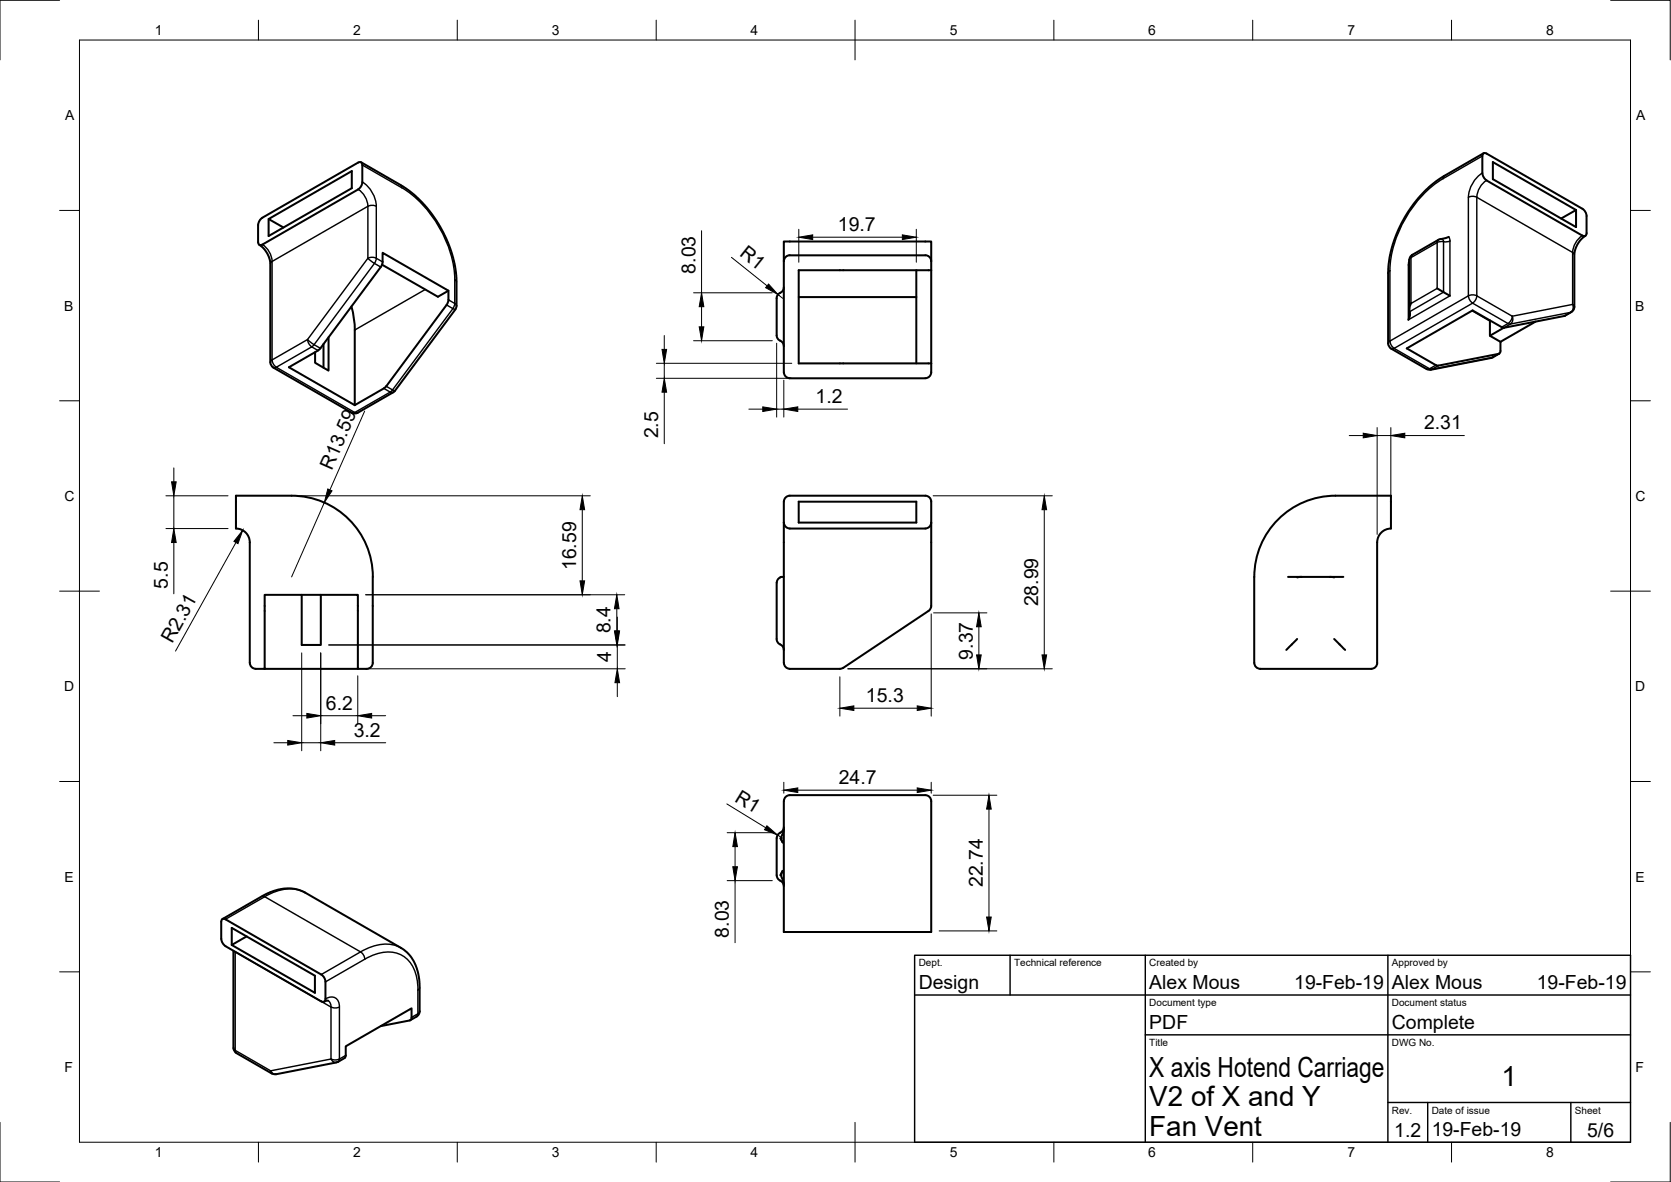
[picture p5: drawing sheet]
<svg xmlns="http://www.w3.org/2000/svg" width="420mm" height="297mm" viewBox="0 0 420 297" stroke-linecap="round" stroke-linejoin="round" font-family="sans-serif">
<!-- layer: Visible -->
<g fill="none" stroke="#000" stroke-width=".51">
<path d="M372.7 39.2v4.3M372.7 39.2l.1-.4a.61 .61 0 0 1 1-.2l24.1 13.9M373 38.5l-10.9 6.4-2.3 1.7-1.8 1.7-2.6 3-2.3 3.4-1.9 3.9-1.3 4-.5 2.2-.4 3.4 .1 18.5 .7 .9 8.9 5.1M64.9 56.6v4.3M67.5 55v4.3l21-12v-4.3l-21 12 3.8 2.2M90 47.6l-24 13.9a.64 .64 0 0 1-.8 0 .64 .64 0 0 1-.3-.7M90 40.9l-24 13.8-.9 1-.2 .8M90.1 40.9a.64 .64 0 0 1 .7-.1 .64 .64 0 0 1 .3 .7v4.7l-.4 .8-.6 .6M90.8 40.8l11.3 6.6 2.4 1.9 2.7 2.8 2.6 3.4 2.4 4.5 1.4 3.8 1 4.6 .2 2.1-.1 7-15.8 21.1M364.3 59.5l-1.8 .6M372.7 43.5l.2 .8 .9 1 24.1 13.9M375.4 40.7l20.9 12.1v4.3l-20.9-12.1z"/>
<path d="M396.3 52.8l-3.8 2.1M397.9 52.5l.6 .6 .4 .8v4.7a.64 .64 0 0 1-.3 .7 .64 .64 0 0 1-.7-.1M398.6 59.3l-1.1 .9-.7 .9-.6 1.1-.3 1.3v13.6a1.49 1.49 0 0 1-.8 1.3M65.2 61.5l.9 .8 .9 1.1 .6 1.1 .3 1.4 .1 25.2M88.4 77a22.7 22.7 0 0 1 .8 5.9v18.9M95.7 67.1l.5-1v-2.6l16.6 9.6v2.2M95.7 67.1l-15.3 20.6-7.8 4.6 16.6 9.5M96.1 66.5l14 8.1 2.7-1.5M112.8 75.3l-.5 1.3-15.2 20.4-.6 .6M197.1 72.2a1.93 1.93 0 0 1-1.4 1.7l-.4 1.1v9.3a1.99 1.99 0 0 0 1.4 1.7l.4 1M198.6 64.2h34M198.6 64.1a1.49 1.49 0 0 0-1.5 1.5"/>
<path d="M200.8 74.7h29.6M230.4 67.9v23.4M232.7 64.1a1.49 1.49 0 0 1 1.4 1.5M234.1 65.6v28a1.52 1.52 0 0 1-1.5 1.5h-34a1.54 1.54 0 0 1-1.5-1.5M234.1 65.6v-4.9h-37v32.9M234.1 67.9h-33.3v23.4h33.3M354.4 65.3v12.5M354.8 76.3a3.1 3.1 0 0 0-.3 2.6l-.4 1.5M361.4 72.5l3.2 1.8M362.4 60.1h.1M362.4 60.1l-.7 .2-6.6 3.7a1.49 1.49 0 0 0-.7 1.3M395.1 78.4l-1.7 1-15.4 2.9-7.7-4.3-16.6 9.6 7.3 4.2"/>
<path d="M68 91.1a1.49 1.49 0 0 0 .7 1.2M68.7 92.4l19.8 11.3a1.49 1.49 0 0 0 1.5 0l8.8-5.1M81.3 86.5v5.9M82.6 84.8v8.3l-3.4-1.9v-2.7M96.5 97.6l-7.3 4.2M374.6 80.7v3.7l2.7 1.5M374.6 80.5v.2M375.4 89.8l-15.7 3.1-1-.2M376.8 88.9l-15.2 3-.5-.2M377 88.9l-1.6 .9M378.1 82.4l-3.5 2M386.1 80.8l-8.8 5.1-.1 2.6-.4 .4"/>
<path d="M73.3 124.6h-14v8.2a3.6 3.6 0 0 1 3.5 3.5v30.3a1.49 1.49 0 0 0 1.5 1.5h25.7M73.3 124.6a20.4 20.4 0 0 1 20.4 20.4v21.6a1.49 1.49 0 0 1-1.5 1.5h-2.2v-18.6h-23.5v18.6M197.1 126.1v40.5M197.1 131.3a1.49 1.49 0 0 0 1.5 1.5h34a1.54 1.54 0 0 0 1.5-1.5M200.8 126.1h29.6v5.2h-29.6zM234.1 131.3v21M234.1 126.1v5.2M234.1 126.1a1.49 1.49 0 0 0-1.5-1.5h-34a1.49 1.49 0 0 0-1.5 1.5M335.8 124.6h13.9v8.2a3.6 3.6 0 0 0-3.4 3.5M335.8 124.6a20.4 20.4 0 0 0-20.4 20.4v21.6a1.52 1.52 0 0 0 1.5 1.5h27.9a1.49 1.49 0 0 0 1.5-1.5M346.3 136.3v30.3M75.9 149.5v12.6h4.8v-12.6"/>
<path d="M196.4 145h.7M196.4 145l-.7 .5-.4 1v14.1a1.98 1.98 0 0 0 1.4 1.7l.4 1M234.1 152.3l-.1 .7-.5 .5-21.7 14.5-.6 .1h-12.6a1.49 1.49 0 0 1-1.5-1.5M323.9 145h3.4M327.3 145l-1.1 .1M327.3 145h7.1M334.4 145l1.1 .1M334.4 145h3.4M326.2 160.6l-2.8 2.7M335.5 160.6l2.7 2.7M196.2 219.9l.6-1.1-.4 1.1 .7 2.4M197.1 208.3l-.7 2.3 .4 1.1-.6-1.1"/>
<path d="M197.1 207.9l-.2 .6-1.2 1.2-.4 .9v9.7l.4 .6 1 .8 .4 1M197.1 201.3a1.49 1.49 0 0 1 1.5-1.5h34.1a1.7 1.7 0 0 1 1.4 2.2v32.2h-37v-32.9M55.9 231l10.1-5.8 2.9-1.3 2.3-.6h1.7l1.5 .1 1.9 .7 24.5 14.1 1.9 1.5 1.6 2.4 .9 2.7 .3 3v6.4a1.49 1.49 0 0 1-.7 1.2M56.7 237.8l24.1 13.8a.64 .64 0 0 0 .7 .1 .64 .64 0 0 0 .3-.7M56.7 237.8l-.6-.6-.4-.9v-5a.61 .61 0 0 1 1-.3l24.4 14.2 .5 .7 .2 .8v4.3M58.3 233.2l20.9 12v4.3l-20.9-12zM58.7 238.9v24.5M62 235.3l-3.7 2.2M82.5 251.5l-1 .2M103 256.4l-7.2 1.5M103.5 255.7v-2.3l-16.6 9.5-.1 2.8-1.8 1.1M103.5 255.7l-.1 .5-.4 .2"/>
<path d="M104.8 255.5l-1.6 .9M58.7 263.4a1.49 1.49 0 0 0 .8 1.2l8.8 5.2M68.4 269.8l1 .1M84.6 267l-15.2 3M85 266.8l-.4 .2"/>
</g>
<!-- layer: Visible Narrow -->
<g fill="none" stroke="#000" stroke-width=".36">
<path d="M372.7 39.2l-9.9 5.7M90.1 47.6a5.4 5.4 0 0 1 2.4 4.2M91.1 41.5l9.9 5.7M91.1 45.7a7.7 7.7 0 0 1 3.5 6.1M92.5 51.8l.8-.2 1.3 .2v13.1l1.6 .9M100.7 46.5l.3 .7M101 47.1a29.5 29.5 0 0 1 13.3 23.2M362.8 44.9a29.5 29.5 0 0 0-13.3 23.1M363.2 44.2l-.3 .7M364.3 59.5l.3 1.1M371.3 49.6l24.1 13.8M371.3 49.6v24.7"/>
<path d="M371.3 49.6l-.8-.3-1.3 .3v24.7M372.7 43.5a7.7 7.7 0 0 0-3.5 6.1M373.8 45.3a5.4 5.4 0 0 0-2.5 4.3M397.9 59.2a5.4 5.4 0 0 0-2.5 4.2M66 61.5a5.4 5.4 0 0 1 2.4 4.2M68.4 65.7l24.1-13.9v13.1l-15.2 20.4M68.4 65.7v24.8l8.9-5.2M68.4 65.7l-.4 .6M92.5 64.9l.8-.2 1.3 .2-.5 1.3zM94.1 66.2l1.6 .9M94.1 66.2l-15.1 20.4M106.9 72.8l-17.7 10.1"/>
<path d="M112.3 76.6l1.6 1-15.2 20.4M112.8 75.3l1.5 1M114.3 70.3v6M114.3 76.2l-.4 1.3 .6 .2M114.3 70.3l.5 .6M114.3 76.2l.5 .7M349.5 68v17.7l19.7-11.4M349.5 68l-.4 .6M354.4 65.4l-.3 1.2 .3-.2M354.8 64.7l6.6-3.7v11.5l-6.6 3.8zM354.8 64.7l-.4 .6M355.1 64l-.3 .7"/>
<path d="M361.7 60.3l-.3 .6 .7-.2 1.7 .1 .8-.3M362.4 60.1a.59 .59 0 0 1 .6 .7v12.6l-8.5 4.9M364.6 60.6v13.7l-10.5 6.1v-13.8M369.2 74.3l1.3-.2 .8 .2M369.2 74.3l.2 .9 .9 1M370.1 78.1l4.5 2.6M370.3 76.2l8.9 5.1M370.3 76.2l-19.8 11.4 9 5.1M371.3 74.3l8.9 5.2M371.3 74.3l-.2 .9-.8 1M380.2 79.5l-.2 .8-.8 1M380.2 79.5a1.59 1.59 0 0 1-.4 1.9"/>
<path d="M393.4 79.4l1.5-.9-15.1 2.9M395.4 63.4v13.1M395.4 76.5l-15.2 3M395.4 76.5l.5 .6M395.4 63.4l.5 .6M395.4 76.5a1.59 1.59 0 0 1-.4 2l.1-.1M68 91.1l.4-.7 .2 .9 .9 1h-.8M77.3 85.3l1.7 1.3M77.3 85.3l.2 .9 .6 .7 .3 .3 .6-.6M79 86.6l1.6 .9M80 88.1l-1.6-.9-8.9 5.1 19.7 11.4M96.5 97.6l1.6 .9-8.9 5.2"/>
<path d="M97.1 97.1l1.6 .9M98.7 98l-.6 .5 .8 .1M98.7 98l.6 .2M349.1 86.3l.4-.6 .2 .8 .9 1-.8 .1M359.5 92.7h-.8M359.5 92.7l.5 .1M360 92.8l-.3 .1M361 91.8l-1.5 .9M361.6 91.9l-1.6 .9M375.4 89.8l-.5 .1M376.8 88.9l-1.6 .9-15.2 3M379.2 81.3l-1.6 .9"/>
<path d="M379.2 81.3l.6 .1M379.8 81.4l-1.6 1M89.2 103.6l-.7 .1M89.2 103.6l.8 .1M59 239.1l.2 .1M59.1 239.2l24.1 13.9M59.1 239.2v24.8M59.1 239.2h.1M65.8 225.3h.8M66.6 225.3l24.1 13.9M66.6 225.3l-9.9 5.7M76.8 224.3a9.6 9.6 0 0 0-9.2 .5l-1 .5"/>
<path d="M90.7 239.2l-9.9 5.7M90.7 239.2l.8 1 .2 .8M100.8 238.2a9.6 9.6 0 0 0-9.1 .5l-1 .5M81.8 251a2.14 2.14 0 0 1 2.5-.2 2.14 2.14 0 0 1 1 2.3M82.5 251.5l.6 .7 .1 .9M83.2 253.1v13l-15.1 3-9-5.1M83.2 253.1l1.3 .2 .9-.2M85.3 253.1v13M91.7 241.1l-9.9 5.6M91.7 241a10 10 0 0 1 9-1.1 8.3 8.3 0 0 1 4.3 7.3l.1 1.6M105.1 248.8v6l-1.6 .9M105.5 248.2l-.4 .6"/>
<path d="M105.5 254.1l-.7 1.3M58.7 263.4l.5 .6M59.2 264l.3 .6M68.4 269.8l-.3-.7 .7 .8h.6M85.3 266.1l-.3 .7M85.4 266.1l-.9 .3-1.3-.3 .8 .8 .6 .1M86.9 265.2l-1.6 .9"/>
</g>
<!-- layer: Border -->
<g fill="none" stroke="#000" stroke-width=".25">
<path d="M15 .1h-15v15M20 10.1h390v276.9h-390zM65 5.1v5M115 5.1v5M165 5.1v5M215 5.1v10M265 5.1v5M315 5.1v5M365 5.1v5M405 .1h15v15M15 52.9h5M410 52.9h5"/>
<path d="M15 100.7h5M410 100.7h5M15 148.6h10M405 148.6h10M15 196.4h5M410 196.4h5M15 244.2h5M410 244.2h5M0 282.1v14.9h15M65 287v5M115 287v5M165 287v5"/>
<path d="M215 282.1v9.9M265 287v5M315 287v5M365 287v5M420 282.1v14.9h-15"/>
</g>
<!-- layer: TitleBlock -->
<path d="M230 240.1h180v46.9h-180zM230 250h180M254 240.1v9.9M288 240.1v46.9M349 240.1v46.9M288 260.1h122M349 277.1h61M359 277.1v9.9M395 277.1v9.9" fill="none" stroke="#000" stroke-width=".36"/>
<!-- layer: Dimensions -->
<g fill="none" stroke="#000" stroke-width=".25">
<path d="M176.4 58v15.6M200.9 57.6v8.3M204.3 59.6h22.6M230.4 57.6v8.3M174.4 73.6h19.8M176.4 77.1v5M183.9 64.7l9 7.1M195.6 74l1.2 1M165 91.3h34.1M165 95.1h34.1M167 84.3v3.5M167 91.3v3.8"/>
<path d="M167 98.6v12.9M174.4 85.6h19.8M195.3 86.3v18.5M197.1 95.6v9.2M43.7 117.6v3.5M91.7 103.3l-8.7 19.8M188.3 102.8h3.5M195.3 102.8h1.8M200.6 102.8h12.5M339.3 109.5h3.5M346.3 107.4v26.9M346.3 109.5h3.4"/>
<path d="M349.7 107.4v17.9M353.2 109.5h15M41.7 124.6h15.6M41.7 132.8h15.6M43.7 124.6v8.2M43.7 136.3v12.9M59.3 136.3l-15.2 27.3M75.3 124.6h73.1M81.5 126.3l-8.2 18.7M146.4 128.1v17.9M234.6 124.6h30M262.6 128.1v36.5"/>
<path d="M91.9 149.5h65.2M155.1 153v5.6M155.2 155.1v3.5M234.1 154.3v25.7M234.7 154h13.4M246.1 157.5v7.1M73.7 179.9h3.5M75.9 164.1v24.6M80.6 164.1v24.6M80.6 179.9h9.4M82.7 162.1h74.5M90 169.8v12.1"/>
<path d="M91.9 168.1h65.3M93.5 179.9h3.5M155.2 162.1v6M155.2 171.6v3.5M211.2 170.1v9.9M213.2 168.1h51.4M214.7 178h15.9M68.9 186.7h3.4M75.9 186.7h4.7M84.2 186.7h12.8M197.1 196.6v2.7M200.6 198.6h30"/>
<path d="M234.1 196.6v2.7M234.6 199.8h16.1M182.8 202l9.7 6M182.8 209.3h11.4M184.8 212.8v5M195.5 209.9l1.3 .7M248.7 203.3v27.1M182.8 221.3h11.4M184.8 221.3v15.6M236.1 233.9h14.6"/>
</g>
<g fill="#000" stroke="#000" stroke-width=".25">
<path d="M200.9 59.6l3.4-.6v1.2zM226.9 59l3.5 .6-3.5 .6zM176.4 73.6l.6 3.5h-1.2zM193.3 71.4l2.3 2.6-3.1-1.7zM166.5 87.8h1.1l-.6 3.5zM167 95.1l.6 3.5h-1.1zM175.8 82.1h1.2l-.6 3.5zM191.8 102.2l3.5 .6-3.5 .6zM197.1 102.8l3.5-.6v1.2zM342.8 108.9l3.5 .6-3.5 .5zM349.7 109.5l3.5-.6v1.1zM43.1 121.1h1.2l-.6 3.5z"/>
<path d="M43.7 132.8l.6 3.5h-1.2zM61 133.3l-1.2 3.3-1-.6zM82.4 122.9l1.1 .4-2 3zM146.4 124.6l.6 3.5h-1.2zM262.6 124.6l.6 3.5h-1.2zM145.8 146h1.2l-.6 3.5zM155.1 149.5l.6 3.5h-1.2zM154.5 158.6h1.2l-.6 3.5zM154.6 158.6h1.2l-.6 3.5zM246.1 154l.6 3.5h-1.1zM77.2 179.3l3.4 .6-3.4 .6zM90 179.9l3.5-.6v1.2z"/>
<path d="M155.2 168.1l.6 3.5h-1.2zM211.2 178l3.5-.6v1.1zM230.6 177.4l3.5 .6-3.5 .5zM245.6 164.6h1.1l-.6 3.5zM262 164.6h1.2l-.6 3.5zM72.3 186.1l3.6 .6-3.6 .5zM80.6 186.7l3.6-.6v1.1zM197.1 198.6l3.5-.6v1.2zM230.6 198l3.5 .6-3.5 .6zM184.8 209.3l.6 3.5h-1.1zM184.3 217.8h1.1l-.6 3.5zM192.8 207.5l2.7 2.4-3.3-1.4z"/>
<path d="M248.7 199.8l.5 3.5h-1.1zM248.1 230.4h1.1l-.5 3.5z"/>
</g>
<g font-size="7">
<text x="289" y="270.6">X axis Hotend Carriage</text>
<text x="377.5" y="273">1</text>
<text x="289" y="278.1">V2 of X and Y</text>
<text x="289" y="285.5">Fan Vent</text>
</g>
<g font-size="4.9">
<text x="210.7" y="58">19.7</text>
<text x="185.7" y="64.2" transform="rotate(39 185.7 64.2)">R1</text>
<text x="174.8" y="68.8" transform="rotate(-90 174.8 68.8)">8.03</text>
<text x="205.1" y="101.3">1.2</text>
<text x="358.1" y="107.9">2.31</text>
<text x="165.5" y="110.2" transform="rotate(-90 165.5 110.2)">2.5</text>
<text x="83.4" y="118.3" transform="rotate(-66 83.4 118.3)">R13.59</text>
<text x="144.9" y="143.3" transform="rotate(-90 144.9 143.3)">16.59</text>
<text x="42.2" y="147.9" transform="rotate(-90 42.2 147.9)">5.5</text>
<text x="261" y="152.4" transform="rotate(-90 261 152.4)">28.99</text>
<text x="43.3" y="161.9" transform="rotate(-61 43.3 161.9)">R2.31</text>
<text x="153.5" y="159.2" transform="rotate(-90 153.5 159.2)">8.4</text>
<text x="153.7" y="166.4" transform="rotate(-90 153.7 166.4)">4</text>
<text x="244.6" y="165.8" transform="rotate(-90 244.6 165.8)">9.37</text>
<text x="81.9" y="178.3">6.2</text>
<text x="217.7" y="176.4">15.3</text>
<text x="88.9" y="185.1">3.2</text>
<text x="210.9" y="197.1">24.7</text>
<text x="184.5" y="201.3" transform="rotate(32 184.5 201.3)">R1</text>
<text x="247.2" y="223" transform="rotate(-90 247.2 223)">22.74</text>
<text x="183.3" y="235.6" transform="rotate(-90 183.3 235.6)">8.03</text>
<text x="231" y="248.5">Design</text>
<text x="289" y="248.5">Alex Mous</text>
<text x="325.4" y="248.5">19-Feb-19</text>
<text x="350" y="248.5">Alex Mous</text>
<text x="386.4" y="248.5">19-Feb-19</text>
<text x="289" y="258.6">PDF</text>
<text x="350" y="258.6">Complete</text>
<text x="350.6" y="285.7">1.2</text>
<text x="360" y="285.5">19-Feb-19</text>
<text x="399.1" y="285.7">5/6</text>
</g>
<g font-size="3.5">
<text x="39" y="8.8">1</text>
<text x="88.8" y="8.8">2</text>
<text x="138.8" y="8.8">3</text>
<text x="188.7" y="8.8">4</text>
<text x="238.8" y="8.8">5</text>
<text x="288.7" y="8.8">6</text>
<text x="338.8" y="8.8">7</text>
<text x="388.8" y="8.8">8</text>
<text x="16.4" y="30.2">A</text>
<text x="411.4" y="30.2">A</text>
<text x="16.2" y="78">B</text>
<text x="411.2" y="78">B</text>
<text x="16.2" y="125.9">C</text>
<text x="411.2" y="125.9">C</text>
<text x="16.2" y="173.7">D</text>
<text x="411.2" y="173.7">D</text>
<text x="16.2" y="221.6">E</text>
<text x="411.2" y="221.6">E</text>
<text x="16.2" y="269.4">F</text>
<text x="411.2" y="269.4">F</text>
<text x="39" y="290.8">1</text>
<text x="88.8" y="290.8">2</text>
<text x="138.8" y="290.8">3</text>
<text x="188.7" y="290.8">4</text>
<text x="238.8" y="290.8">5</text>
<text x="288.7" y="290.8">6</text>
<text x="338.8" y="290.8">7</text>
<text x="388.8" y="290.8">8</text>
</g>
<g font-size="2.5">
<text x="231" y="242.9">Dept.</text>
<text x="255" y="242.9">Technical reference</text>
<text x="289" y="242.9">Created by</text>
<text x="350" y="242.9">Approved by</text>
<text x="289" y="252.8">Document type</text>
<text x="350" y="252.8">Document status</text>
<text x="289" y="262.9">Title</text>
<text x="350" y="262.9">DWG No.</text>
<text x="350" y="279.9">Rev.</text>
<text x="360" y="279.9">Date of issue</text>
<text x="396" y="279.9">Sheet</text>
</g>
</svg>
